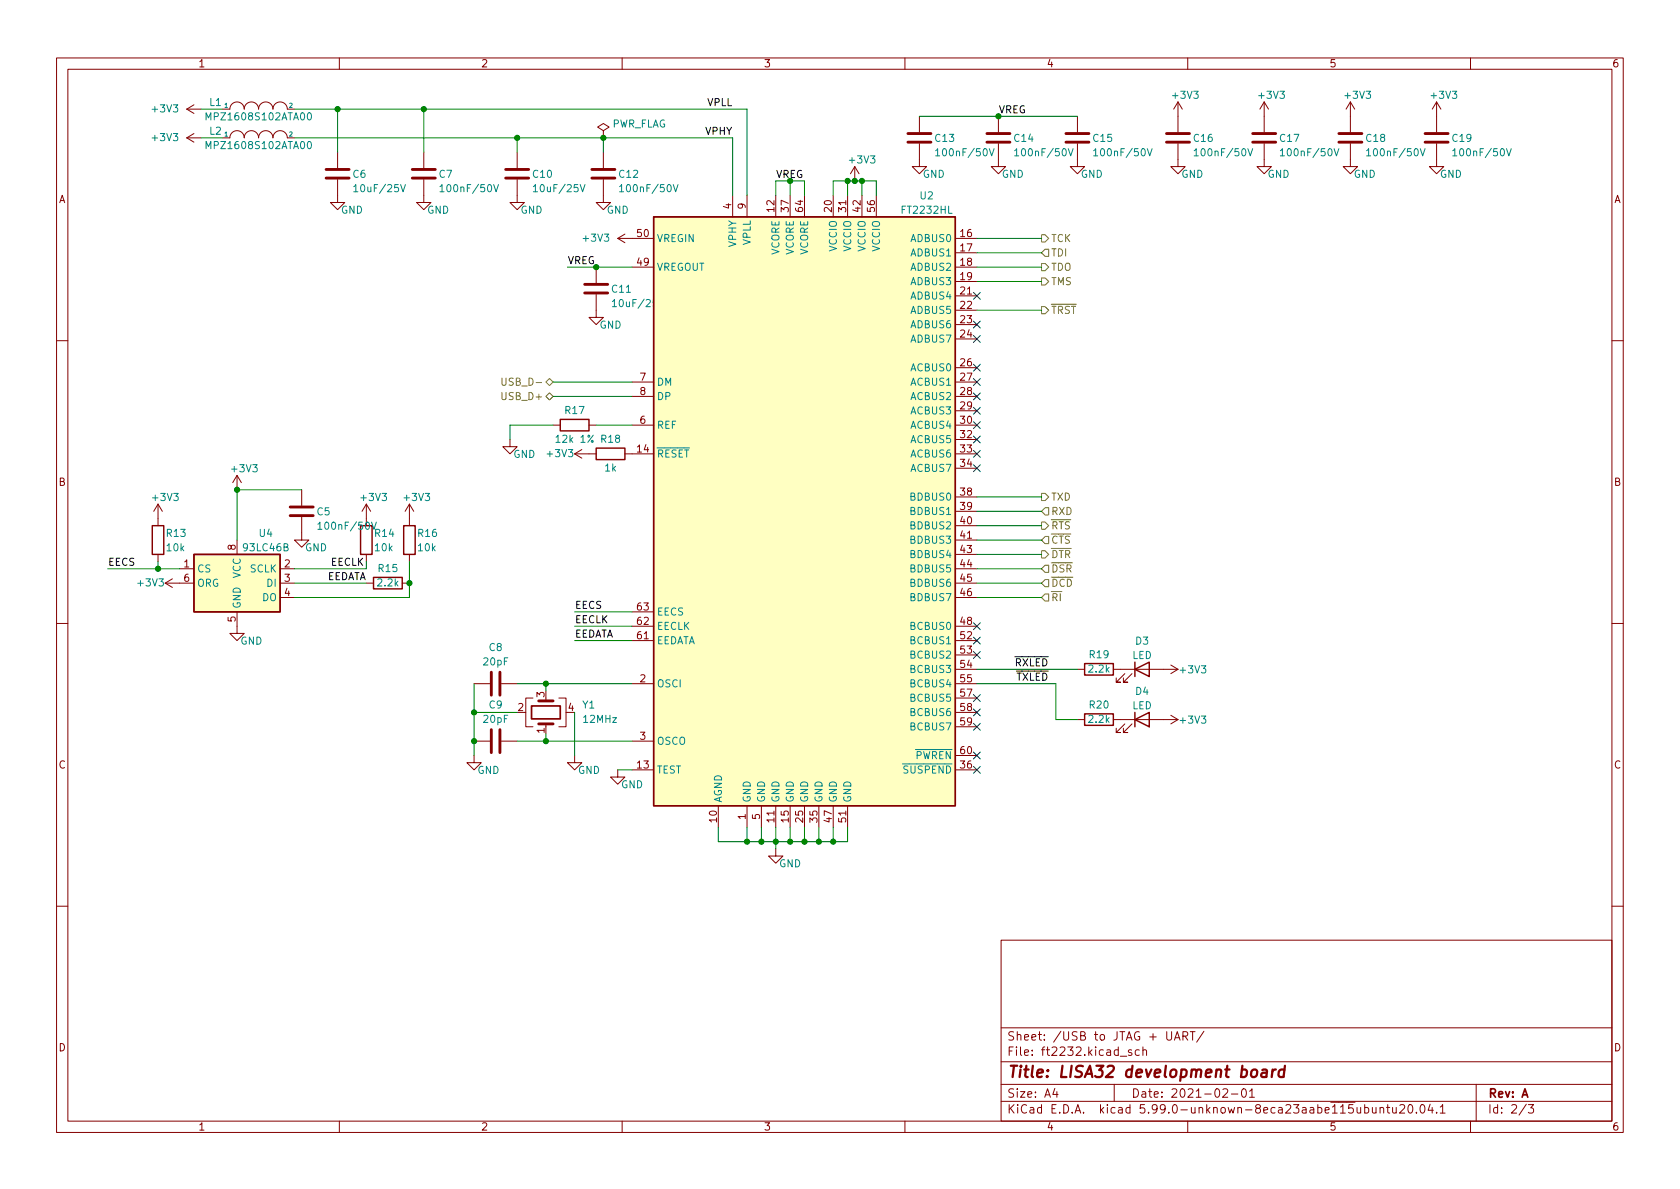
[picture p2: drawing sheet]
<svg xmlns="http://www.w3.org/2000/svg" width="297mm" height="210mm" viewBox="0 0 297 210" stroke-linecap="round" stroke-linejoin="round" font-family="sans-serif">
<g fill="none" stroke="#840000" stroke-width=".18">
<path d="M10 10.2h277v190.1h-277zM12 12.2h273v186.1h-273zM33 19.3l1.3 .8M33 19.3h2.6M34.3 18.5l-1.3 .8M39.4 19.3h1.2a1.27 1.27 0 0 1 1.3-1.3 1.27 1.27 0 0 1 1.3 1.3 1.27 1.27 0 0 1 1.2-1.3 1.27 1.27 0 0 1 1.3 1.3 1.27 1.27 0 0 1 1.3-1.3 1.27 1.27 0 0 1 1.3 1.3 1.27 1.27 0 0 1 1.2-1.3 1.27 1.27 0 0 1 1.3 1.3h1.3M60 10.2v2M110 10.2v2M160 10.2v2M208.3 18v5.4M208.3 18l-.8 1.3M208.3 18l.7 1.3"/>
<path d="M210 10.2v2M223.5 18l-.7 1.3M223.5 18v5.4M223.5 18l.8 1.3M238.8 18v5.4M238.8 18l-.8 1.3M238.8 18l.7 1.3M254 18l-.8 1.3M254 18v5.4M254 18l.8 1.3M260 10.2v2M33 24.4h2.6"/>
<path d="M33 24.4l1.3 .7M34.3 23.6l-1.3 .8M39.4 24.4h1.2M40.6 24.4a1.27 1.27 0 0 1 1.3-1.3 1.27 1.27 0 0 1 1.3 1.3 1.27 1.27 0 0 1 1.2-1.3 1.27 1.27 0 0 1 1.3 1.3 1.27 1.27 0 0 1 1.3-1.3 1.27 1.27 0 0 1 1.3 1.3 1.27 1.27 0 0 1 1.2-1.3 1.27 1.27 0 0 1 1.3 1.3M50.8 24.4h1.3M59.7 31.7v4.1h1.3l-1.3 1.3-1.3-1.3h1.3M59.7 26.9v2.8M74.9 31.7v4.1h1.3l-1.3 1.3-1.2-1.3h1.2M74.9 26.9v2.8M91.4 31.7v4.1h1.3l-1.3 1.3-1.2-1.3h1.2M91.4 26.9v2.8M106.7 31.7v4.1h1.2l-1.2 1.3-1.3-1.3h1.3"/>
<path d="M106.7 23.1l1-.6-1-.7-1 .7 1 .6v1.3M106.7 24.4h.1M106.7 26.9v2.8M129.5 34.5v3.8M132.1 34.5v3.8M137.2 34.5v3.8M139.7 34.5v3.8M142.2 34.5v3.8M147.3 34.5v3.8M149.9 34.5v3.8M151.1 29.5l-.7 1.2M151.1 29.5v2.5"/>
<path d="M151.1 29.5l.8 1.2M152.4 34.5v3.8M154.9 34.5v3.8M162.6 25.4v4.1h1.2l-1.2 1.2-1.3-1.2h1.3M162.6 20.6v2.8M176.5 25.4v4.1h1.3l-1.3 1.2-1.2-1.2h1.2M176.5 20.6v2.8M190.5 25.4v4.1h1.3l-1.3 1.2-1.3-1.2h1.3M190.5 20.6v2.8M208.3 25.4v4.1h1.2l-1.2 1.2-1.3-1.2h1.3M223.5 25.4v4.1h1.3l-1.3 1.2-1.3-1.2h1.3M238.8 25.4v4.1h1.2l-1.2 1.2-1.3-1.2h1.3"/>
<path d="M254 25.4v4.1h1.3l-1.3 1.2-1.3-1.2h1.3M105.4 52.1v4h1.3l-1.3 1.3-1.3-1.3h1.3M105.4 47.2v2.8M109.2 42.2l1.3 .7M109.2 42.2h6.4M110.5 41.4l-1.3 .8M111.8 47.2h3.8M168.9 42.2h3.8M168.9 44.7h3.8M168.9 47.2h3.8M168.9 49.8h3.8M168.9 52.3h3.8"/>
<path d="M168.9 54.9h3.8M168.9 57.4h3.8M168.9 59.9h3.8M10 60.2h2M90.2 77.7v1.3h1.2l-1.2 1.3-1.3-1.3h1.3M97.8 75.2h1.3M102.9 79.5l-1.3 .8M104.1 75.2h1.3M111.8 75.2h3.8M111.8 67.6h3.8M111.8 70.1h3.8M168.9 75.2h3.8"/>
<path d="M168.9 65h3.8M168.9 67.6h3.8M168.9 70.1h3.8M168.9 72.6h3.8M168.9 77.7h3.8M285 60.2h2M27.9 89.1l-.7 1.3M27.9 89.1v3.9M27.9 98v1.3M27.9 89.1l.8 1.3M41.9 84.1l-.8 1.2M41.9 84.1v2.5"/>
<path d="M41.9 95.5v2.5M41.9 84.1l.8 1.2M53.3 91.4v4.1h1.3l-1.3 1.3-1.2-1.3h1.2M53.3 86.6v2.8M64.8 89.1v3.9M64.8 98v1.3M64.8 89.1l-.8 1.3M64.8 89.1l.7 1.3M72.4 89.1v3.9M72.4 98v1.3M72.4 89.1l-.8 1.3M72.4 89.1l.8 1.3"/>
<path d="M101.6 80.3l1.3 .7M101.6 80.3h3.8M110.5 80.3h5.1M168.9 80.3h3.8M168.9 82.8h3.8M168.9 87.9h3.8M168.9 90.4h3.8M168.9 93h3.8M168.9 95.5h3.8M168.9 98h3.8M10 110.2h2M29.2 103.1l1.3 .8"/>
<path d="M29.2 103.1h5.1M30.5 102.4l-1.3 .7M31.7 100.6h2.6M41.9 108.2v3.8h1.3l-1.3 1.3-1.3-1.3h1.3M49.5 103.1h2.6M49.5 100.6h2.6M49.5 105.7h2.6M64.8 103.1h1.2M71.1 103.1h1.3M111.8 110.7h3.8M111.8 113.3h3.8M111.8 108.2h3.8"/>
<path d="M168.9 103.1h3.8M168.9 100.6h3.8M168.9 105.7h3.8M168.9 118.4h3.8M168.9 110.7h3.8M168.9 113.3h3.8M168.9 115.8h3.8M190.5 118.4h1.3M196.8 118.4h11.5M198.9 119.1l-1.5 1.5h.7h-.7v-.7M200.2 119.1l-1.6 1.5h.8h-.8v-.7M207 117.6l1.3 .8"/>
<path d="M208.3 118.4l-1.3 .7M285 110.2h2M83.8 133.6v1.3h1.3l-1.3 1.2-1.3-1.2h1.3M83.8 131.1h2.8M83.8 120.9h2.8M88.6 131.1h2.8M88.6 120.9h2.8M94.2 123.4h-1.2v5.1h1.2M96.5 123.4v.5M96.5 128v.5M98.8 123.4h1.3v5.1h-1.3M101.6 133.6v1.3h1.3l-1.3 1.2-1.3-1.2h1.3"/>
<path d="M109.2 136.1v1.3h1.3l-1.3 1.3-1.3-1.3h1.3M111.8 131.1h3.8M111.8 120.9h3.8M111.8 136.1h3.8M168.9 120.9h3.8M168.9 136.1h3.8M168.9 123.4h3.8M168.9 126h3.8M168.9 128.5h3.8M168.9 133.6h3.8M190.5 127.2h1.3M196.8 127.2h11.5"/>
<path d="M198.9 128l-1.5 1.5h.7h-.7v-.7M200.2 128l-1.6 1.5h.8h-.8v-.7M207 126.5l1.3 .7M208.3 127.2l-1.3 .8M127 142.5v3.8M132.1 142.5v3.8M134.6 142.5v3.8M137.2 150.1v1.3h1.2l-1.2 1.2-1.3-1.2h1.3M137.2 142.5v3.8M139.7 142.5v3.8M142.2 142.5v3.8M144.8 142.5v3.8"/>
<path d="M147.3 142.5v3.8M149.9 142.5v3.8M10 160.2h2M177 166.3h108v32h-108zM285 160.2h2M60 198.3v2M110 198.3v2M160 198.3v2M177 194.8h108M177 191.8h108M177 187.8h108M177 181.8h108"/>
<path d="M186.5 192.5l-.4 1h1M186.9 193v1M197 191.8v3M198.1 186.8h1.1M200.1 185.7l-.4-.1-.2 .2 .1 .3 .5 .1v.4h-.6M201.4 185.7l-.4-.1-.3 .3v.4l.2 .3h.5M202.1 185.8l.2-.2 .3 .1 .1 .9M202.1 185.1v1.5M207.6 183.9l.5-1.5 .5 1.5M207.8 183.5h.7M209.1 183.2l.8-.1 .1-.2-.1-.3-.2-.2h-.6v1.5M209.5 183.2l.5 .7"/>
<path d="M210 198.3v2M210.4 182.4h.9M210.9 182.4v1.5M212.9 182.4l-1.3 1.9M216.2 192.7l.6-.2 .2 .2 .1 .3-1 1h1M217.7 193.5h1.2M219.7 192.6l.2-.1a.81 .81 0 0 1 .5 .7 .81 .81 0 0 1-.3 .8h-.1a.81 .81 0 0 1-.6-.6 .81 .81 0 0 1 .3-.8zM220.9 193l.5-.5v1.5M220.9 194h.9M244 196l.2-.2 .4 .1v.9M244 195.8v1M245.1 195.8h.6"/>
<path d="M245.4 195.3v1.3l.3 .2M246.2 195.8l.1 1h.3l.3-.1M246.9 195.8v1M247.5 195.5l.6-.2 .2 .2 .1 .3-1 1h1M249.1 195.5l.2-.2a.81 .81 0 0 1 .6 .7 .81 .81 0 0 1-.3 .8h-.2a.81 .81 0 0 1-.3-1.3zM250.4 196.7v.1M251.3 195.4l.1-.1a.81 .81 0 0 1 .6 .7 .81 .81 0 0 1-.3 .8h-.1a.81 .81 0 0 1-.6-.6 .81 .81 0 0 1 .3-.8zM252.9 195.3l-.4 1h.9M253.2 195.8v1M254 196.7v.1M254.7 195.8l.4-.5v1.5M254.7 196.8h.8"/>
<path d="M260 198.3v2M261 191.8v6.5M269.9 195.3l-1.3 1.9M270.2 195.3h1l-.6 .6 .5 .1v.7l-.2 .1h-.5l-.2-.1"/>
</g>
<path d="M223.2 189.2l.2-.1 .6 .1-.1 1.3M224 189.6l-.7 .1a.4 .4 0 0 0-.3 .3 .4 .4 0 0 0 .2 .5l.7-.1M225 189.1l-.2 1.4M225.6 189.1l-.4 .1-.2 .3M227.1 189.2a.66 .66 0 0 0-1 .3l-.1 .6 .2 .3 .2 .1 .6-.1M227.2 188.5l-.3 2" fill="none" stroke="#840000" stroke-width=".4"/>
<g fill="none" stroke="#840000" stroke-width=".51">
<path d="M57.7 31.5h4M57.7 30h4M72.9 31.5h4.1M72.9 30h4.1M89.4 31.5h4.1M89.4 30h4.1M104.6 31.5h4.1M104.6 30h4.1M160.5 25.1h4.1M160.5 23.6h4.1M174.5 25.1h4.1M174.5 23.6h4.1"/>
<path d="M188.5 25.1h4M188.5 23.6h4M206.2 25.1h4.1M206.2 23.6h4.1M221.5 25.1h4.1M221.5 23.6h4.1M236.7 25.1h4.1M236.7 23.6h4.1M252 25.1h4M252 23.6h4M103.4 51.8h4M103.4 50.3h4"/>
<path d="M51.3 91.2h4.1M51.3 89.7h4.1M86.9 118.9v4M88.4 118.9v4M86.9 129v4.1M88.4 129v4.1M95.2 128h2.6M95.2 123.9h2.6"/>
</g>
<g fill="none" stroke="#008484" stroke-width=".18">
<path d="M36.4 26.3v-1.3l.5 .9 .4-.9v1.3M36.4 21.2v-1.3l.5 .9 .4-.9v1.3M54.5 25.1l.1-.1a.68 .68 0 0 1 .5 .7 .68 .68 0 0 1-.5 .6l-.1-.1-.2-.4zM54.5 20.1l.1-.2a.68 .68 0 0 1 .5 .7 .68 .68 0 0 1-.5 .6l-.1-.1-.2-.4zM62.6 33l.3-.4v1.3M62.6 33.9h.7M70.8 32.6l.5 1.3 .4-1.3M77.8 33l.4-.4v1.3M77.8 33.9h.7M87.3 32.6l.4 1.3 .4-1.3M94.3 33l.4-.4v1.3M94.3 33.9h.7"/>
<path d="M102.6 32.6l.4 1.3 .4-1.3M109.5 33l.4-.4v1.3M109.5 33.9h.8M119 32.6l.5 1.3 .4-1.3M165.4 26.7l.4-.4v1.3M165.4 27.6h.7M174.9 26.3l.4 1.3 .5-1.3M179.4 26.7l.4-.4v1.3M179.4 27.6h.7M188.9 26.3l.4 1.3 .4-1.3M193.4 26.7l.3-.4v1.3M193.4 27.6h.7"/>
<path d="M202.9 26.3l.4 1.3 .4-1.3M211.1 26.7l.4-.4v1.3M211.1 27.6h.8M220.6 26.3l.5 1.3 .4-1.3M226.4 26.7l.3-.4v1.3M226.4 27.6h.7M235.9 26.3l.4 1.3 .4-1.3M241.6 26.7l.4-.4v1.3M241.6 27.6h.7M251.1 26.3l.4 1.3 .5-1.3M256.9 26.7l.3-.4v1.3M256.9 27.6h.7"/>
<path d="M266.4 26.3l.4 1.3 .4-1.3M108.3 53.3l.3-.3v1.2M108.3 54.2h.7M116.6 53l.4 1.2 .4-1.2M56.2 92.7l.4-.4v1.3M56.2 93.6h.7M65.7 92.3l.4 1.3 .4-1.3"/>
</g>
<g fill="none" stroke="#840000" stroke-width=".25">
<path d="M115.6 38.3h53.3v104.2h-53.3zM99.1 74.2h5v2h-5zM105.4 79.2h5.1v2.1h-5.1zM26.9 93h2.1v5h-2.1zM34.3 98h15.2v10.2h-15.2zM63.8 93h2v5h-2zM71.4 93h2v5h-2zM66 102.1h5.1v2h-5.1zM191.8 117.3h5v2.1h-5zM200.7 118.4l2.5-1.3v2.5zM200.7 117.1v2.5M191.8 126.2h5v2.1h-5z"/>
<path d="M200.7 127.2l2.5-1.2v2.5zM200.7 126v2.5"/>
</g>
<g fill="#ffffc2" stroke="#ffffc2" stroke-width=".18">
<path d="M34.3 98h15.2v10.2h-15.2z"/>
<path d="M115.6 38.3h53.3v104.2h-53.3z"/>
</g>
<path d="M94 124.8h5.1v2.3h-5.1z" fill="none" stroke="#840000" stroke-width=".3"/>
<g fill="none" stroke="#848400" stroke-width=".18">
<path d="M184.1 54.2h.7l.6 .7-.6 .6h-.7zM184.1 49.1h.7l.6 .7-.6 .6h-.7zM184.1 41.5h.7l.6 .7-.6 .6h-.7zM184.1 46.6h.7l.6 .6-.6 .7h-.7zM184.8 44.1h.6v1.2h-.6l-.7-.6zM88.7 66.9v1l.3 .2h.4l.1-.2v-1M96.5 70.1l.7-.6 .6 .6-.6 .6zM96.5 67.6l.7-.7 .6 .7-.6 .6zM184.1 87.2h.7l.6 .7-.6 .6h-.7zM184.1 97.4h.7l.6 .6-.6 .7h-.7zM184.1 92.3h.7l.6 .7-.6 .6h-.7zM184.8 89.8h.6v1.3h-.6l-.7-.7z"/>
<path d="M184.8 99.9h.6v1.3h-.6l-.7-.6zM184.8 94.9h.6v1.2h-.6l-.7-.6zM184.8 102.5h.6v1.3h-.6l-.7-.7zM184.8 105h.6v1.3h-.6l-.7-.6z"/>
</g>
<g fill="none" stroke="#008400" stroke-width=".18">
<path d="M35.6 19.3h3.8M52.1 19.3h80v15.2M59.7 19.3v7.6M74.9 19.3v7.6M35.6 24.4h3.8M52.1 24.4h77.4v10.1M91.4 24.4v2.5M106.7 24.4v2.5M137.2 32v2.5M139.7 32v2.5M142.2 32v2.5M147.3 34.5v-2.5h7.6v2.5"/>
<path d="M149.9 32v2.5M152.4 32v2.5M162.6 20.6h27.9M100.3 47.2h11.5M172.7 44.7h11.4M172.7 54.9h11.4M172.7 49.8h11.4M172.7 47.2h11.4M172.7 42.2h11.4M97.8 75.2h-7.6v2.5M97.8 70.1h14M97.8 67.6h14"/>
<path d="M105.4 75.2h6.4M27.9 99.3v1.3M53.3 86.6h-11.4v8.9M72.4 99.3v6.4h-20.3M172.7 87.9h11.4M172.7 90.4h11.4M172.7 98h11.4M172.7 95.5h11.4M172.7 93h11.4M19 100.6h12.7M52.1 103.1h12.7M52.1 100.6h12.7"/>
<path d="M101.6 108.2h10.2M101.6 110.7h10.2M101.6 113.3h10.2M172.7 118.4h17.8M172.7 105.7h11.4M172.7 103.1h11.4M172.7 100.6h11.4M83.8 120.9v12.7M83.8 126h7.6M91.4 120.9h20.4M91.4 131.1h20.4M96.5 120.9v1.3"/>
<path d="M96.5 129.8v1.3M101.6 126v7.6M109.2 136.1h2.6M172.7 120.9h14v6.3h3.8M127 146.3v2.5h22.9v-2.5M132.1 146.3v2.5M134.6 146.3v2.5M137.2 146.3v3.8M139.7 146.3v2.5M142.2 146.3v2.5M144.8 146.3v2.5M147.3 146.3v2.5"/>
</g>
<g fill="none" stroke="#000084" stroke-width=".18">
<path d="M172.1 51.7l1.2 1.2M172.1 56.8l1.2 1.2M172.1 59.3l1.2 1.2M173.3 51.7l-1.2 1.2M173.3 56.8l-1.2 1.2M173.3 59.3l-1.2 1.2M172.1 64.4l1.2 1.2M172.1 79.6l1.2 1.3M172.1 77.1l1.2 1.2M172.1 74.6l1.2 1.2M172.1 72l1.2 1.2M172.1 66.9l1.2 1.3"/>
<path d="M172.1 69.5l1.2 1.2M173.3 64.4l-1.2 1.2M173.3 79.6l-1.2 1.3M173.3 77.1l-1.2 1.2M173.3 74.6l-1.2 1.2M173.3 72l-1.2 1.2M173.3 66.9l-1.2 1.3M173.3 69.5l-1.2 1.2M172.1 82.2l1.2 1.2M173.3 82.2l-1.2 1.2M172.1 115.2l1.2 1.2M172.1 112.7l1.2 1.2"/>
<path d="M172.1 110.1l1.2 1.2M173.3 115.2l-1.2 1.2M173.3 112.7l-1.2 1.2M173.3 110.1l-1.2 1.2M172.1 135.5l1.2 1.2M172.1 133l1.2 1.2M172.1 127.9l1.2 1.2M172.1 125.4l1.2 1.2M172.1 122.8l1.2 1.2M173.3 135.5l-1.2 1.2M173.3 133l-1.2 1.2M173.3 127.9l-1.2 1.2"/>
<path d="M173.3 125.4l-1.2 1.2M173.3 122.8l-1.2 1.2"/>
</g>
<g fill="#008400" stroke="#008400" stroke-width=".18">
<circle cx="72.4" cy="103.1" r=".46"/>
<circle cx="96.5" cy="120.9" r=".46"/>
<circle cx="96.5" cy="131.1" r=".46"/>
<circle cx="83.8" cy="126" r=".46"/>
<circle cx="83.8" cy="131.1" r=".46"/>
<circle cx="91.4" cy="24.4" r=".46"/>
<circle cx="106.7" cy="24.4" r=".46"/>
<circle cx="139.7" cy="32" r=".46"/>
<circle cx="149.9" cy="32" r=".46"/>
<circle cx="151.1" cy="32" r=".46"/>
<circle cx="152.4" cy="32" r=".46"/>
<circle cx="41.9" cy="86.6" r=".46"/>
<circle cx="59.7" cy="19.3" r=".46"/>
<circle cx="74.9" cy="19.3" r=".46"/>
<circle cx="27.9" cy="100.6" r=".46"/>
<circle cx="105.4" cy="47.2" r=".46"/>
<circle cx="137.2" cy="148.8" r=".46"/>
<circle cx="139.7" cy="148.8" r=".46"/>
<circle cx="132.1" cy="148.8" r=".46"/>
<circle cx="134.6" cy="148.8" r=".46"/>
<circle cx="144.8" cy="148.8" r=".46"/>
<circle cx="147.3" cy="148.8" r=".46"/>
<circle cx="142.2" cy="148.8" r=".46"/>
<circle cx="176.5" cy="20.6" r=".46"/>
</g>
<text font-size="2.8" fill="#840000" x="178" y="190.6">Title: LISA32 development board</text>
<g font-size="2.1" fill="#840000">
<text x="178" y="184">Sheet: /USB to JTAG + UART/</text>
<text x="178" y="186.7">File: ft2232.kicad_sch</text>
<text x="178" y="196.9">KiCad E.D.A. kicad 5.99.0-unknown-8eca23aabe~115~ubuntu20.04.1</text>
<text x="178" y="194.1">Size: A4</text>
<text x="200" y="194.1">Date: 2021-02-01</text>
<text x="263" y="194.1">Rev: A</text>
<text x="263" y="196.9">Id: 2/3</text>
</g>
<g font-size="1.8" fill="#840000">
<text x="35" y="11.9">1</text>
<text x="85" y="11.9">2</text>
<text x="135" y="11.9">3</text>
<text x="185" y="11.9">4</text>
<text x="235" y="11.9">5</text>
<text x="285" y="11.9">6</text>
<text x="10.3" y="35.9">A</text>
<text x="285.3" y="35.9">A</text>
<text x="112.7" y="41.9">50</text>
<text x="129.3" y="36.9" transform="rotate(-90 129.3 36.9)">4</text>
<text x="131.8" y="36.9" transform="rotate(-90 131.8 36.9)">9</text>
<text x="136.9" y="37.4" transform="rotate(-90 136.9 37.4)">12</text>
<text x="139.4" y="37.4" transform="rotate(-90 139.4 37.4)">37</text>
<text x="142" y="37.4" transform="rotate(-90 142 37.4)">64</text>
<text x="147.1" y="37.4" transform="rotate(-90 147.1 37.4)">20</text>
<text x="149.6" y="37.4" transform="rotate(-90 149.6 37.4)">31</text>
<text x="152.1" y="37.4" transform="rotate(-90 152.1 37.4)">42</text>
<text x="154.7" y="37.4" transform="rotate(-90 154.7 37.4)">56</text>
<text x="169.8" y="41.9">16</text>
<text x="112.7" y="47">49</text>
<text x="169.8" y="44.4">17</text>
<text x="169.8" y="47">18</text>
<text x="169.8" y="49.5">19</text>
<text x="169.8" y="52.1">21</text>
<text x="169.8" y="54.6">22</text>
<text x="169.8" y="57.1">23</text>
<text x="169.8" y="59.7">24</text>
<text x="169.8" y="64.8">26</text>
<text x="113.2" y="67.3">7</text>
<text x="113.2" y="69.8">8</text>
<text x="169.8" y="67.3">27</text>
<text x="169.8" y="69.8">28</text>
<text x="113.2" y="74.9">6</text>
<text x="169.8" y="72.4">29</text>
<text x="169.8" y="74.9">30</text>
<text x="169.8" y="77.5">32</text>
<text x="112.7" y="80">14</text>
<text x="169.8" y="80">33</text>
<text x="169.8" y="82.5">34</text>
<text x="10.3" y="85.9">B</text>
<text x="169.8" y="87.6">38</text>
<text x="285.3" y="85.9">B</text>
<text x="169.8" y="90.2">39</text>
<text x="169.8" y="92.7">40</text>
<text x="169.8" y="95.2">41</text>
<text x="32.5" y="100.3">1</text>
<text x="41.7" y="97.3" transform="rotate(-90 41.7 97.3)">8</text>
<text x="50.3" y="100.3">2</text>
<text x="169.8" y="97.8">43</text>
<text x="169.8" y="100.3">44</text>
<text x="32.5" y="102.9">6</text>
<text x="50.3" y="102.9">3</text>
<text x="50.3" y="105.4">4</text>
<text x="112.7" y="107.9">63</text>
<text x="169.8" y="102.9">45</text>
<text x="169.8" y="105.4">46</text>
<text x="41.7" y="110" transform="rotate(-90 41.7 110)">5</text>
<text x="112.7" y="113">61</text>
<text x="112.7" y="110.5">62</text>
<text x="169.8" y="110.5">48</text>
<text x="169.8" y="113">52</text>
<text x="169.8" y="115.6">53</text>
<text x="169.8" y="118.1">54</text>
<text x="91.6" y="125.7">2</text>
<text x="96.3" y="123.3" transform="rotate(-90 96.3 123.3)">3</text>
<text x="100.5" y="125.7">4</text>
<text x="113.2" y="120.6">2</text>
<text x="169.8" y="120.6">55</text>
<text x="169.8" y="123.2">57</text>
<text x="169.8" y="125.7">58</text>
<text x="96.3" y="129.6" transform="rotate(-90 96.3 129.6)">1</text>
<text x="113.2" y="130.8">3</text>
<text x="169.8" y="128.3">59</text>
<text x="10.3" y="135.9">C</text>
<text x="112.7" y="135.9">13</text>
<text x="169.8" y="135.9">36</text>
<text x="169.8" y="133.3">60</text>
<text x="285.3" y="135.9">C</text>
<text x="126.7" y="145.4" transform="rotate(-90 126.7 145.4)">10</text>
<text x="131.8" y="144.9" transform="rotate(-90 131.8 144.9)">1</text>
<text x="134.4" y="144.9" transform="rotate(-90 134.4 144.9)">5</text>
<text x="136.9" y="145.4" transform="rotate(-90 136.9 145.4)">11</text>
<text x="139.4" y="145.4" transform="rotate(-90 139.4 145.4)">15</text>
<text x="142" y="145.4" transform="rotate(-90 142 145.4)">25</text>
<text x="144.5" y="145.4" transform="rotate(-90 144.5 145.4)">35</text>
<text x="147.1" y="145.4" transform="rotate(-90 147.1 145.4)">47</text>
<text x="149.6" y="145.4" transform="rotate(-90 149.6 145.4)">51</text>
<text x="10.3" y="185.9">D</text>
<text x="285.3" y="185.9">D</text>
<text x="35" y="199.9">1</text>
<text x="85" y="199.9">2</text>
<text x="135" y="199.9">3</text>
<text x="185" y="199.9">4</text>
<text x="235" y="199.9">5</text>
<text x="285" y="199.9">6</text>
</g>
<g font-size="1.8" fill="#008484">
<text x="207.5" y="17.5">+3V3</text>
<text x="222.7" y="17.5">+3V3</text>
<text x="237.9" y="17.5">+3V3</text>
<text x="253.2" y="17.5">+3V3</text>
<text x="27" y="19.9">+3V3</text>
<text x="37" y="21.3">MPZ1608S102ATA00</text>
<text x="37.1" y="23.8">L2</text>
<text x="37.1" y="18.7">L1</text>
<text x="108.1" y="22.5">PWR_FLAG</text>
<text x="27" y="24.9">+3V3</text>
<text x="37" y="26.4">MPZ1608S102ATA00</text>
<text x="150.3" y="28.9">+3V3</text>
<text x="165.4" y="25.1">C13</text>
<text x="166.2" y="27.6">100nF/50V</text>
<text x="179.4" y="25.1">C14</text>
<text x="180.1" y="27.6">100nF/50V</text>
<text x="193.3" y="25.1">C15</text>
<text x="194.1" y="27.6">100nF/50V</text>
<text x="211.1" y="25.1">C16</text>
<text x="211.9" y="27.6">100nF/50V</text>
<text x="226.4" y="25.1">C17</text>
<text x="227.1" y="27.6">100nF/50V</text>
<text x="241.6" y="25.1">C18</text>
<text x="242.4" y="27.6">100nF/50V</text>
<text x="256.8" y="25.1">C19</text>
<text x="257.6" y="27.6">100nF/50V</text>
<text x="62.4" y="31.4">C6</text>
<text x="63.2" y="34">10uF/25V</text>
<text x="77.7" y="31.4">C7</text>
<text x="78.5" y="34">100nF/50V</text>
<text x="94.3" y="31.4">C10</text>
<text x="94.9" y="34">10uF/25V</text>
<text x="109.5" y="31.4">C12</text>
<text x="110.3" y="34">100nF/50V</text>
<text x="162.7" y="35.2">U2</text>
<text x="163.1" y="31.4">GND</text>
<text x="177.1" y="31.4">GND</text>
<text x="191.1" y="31.4">GND</text>
<text x="208.9" y="31.4">GND</text>
<text x="224.1" y="31.4">GND</text>
<text x="239.3" y="31.4">GND</text>
<text x="254.6" y="31.4">GND</text>
<text x="60.3" y="37.8">GND</text>
<text x="75.5" y="37.8">GND</text>
<text x="92" y="37.8">GND</text>
<text x="107.3" y="37.8">GND</text>
<text x="159.6" y="37.8">FT2232HL</text>
<text x="103.2" y="42.7">+3V3</text>
<text x="116.1" y="47.9">VREGOUT</text>
<text x="116.1" y="42.8">VREGIN</text>
<text x="130.2" y="43.7" transform="rotate(-90 130.2 43.7)">VPHY</text>
<text x="132.7" y="43.4" transform="rotate(-90 132.7 43.4)">VPLL</text>
<text x="137.8" y="45.1" transform="rotate(-90 137.8 45.1)">VCORE</text>
<text x="140.3" y="45.1" transform="rotate(-90 140.3 45.1)">VCORE</text>
<text x="142.9" y="45.1" transform="rotate(-90 142.9 45.1)">VCORE</text>
<text x="148" y="44.5" transform="rotate(-90 148 44.5)">VCCIO</text>
<text x="150.5" y="44.5" transform="rotate(-90 150.5 44.5)">VCCIO</text>
<text x="153" y="44.5" transform="rotate(-90 153 44.5)">VCCIO</text>
<text x="155.6" y="44.5" transform="rotate(-90 155.6 44.5)">VCCIO</text>
<text x="161.1" y="42.8">ADBUS0</text>
<text x="161.1" y="45.3">ADBUS1</text>
<text x="161.1" y="47.9">ADBUS2</text>
<text x="108.3" y="51.8">C11</text>
<text x="161.1" y="50.4">ADBUS3</text>
<text x="161.1" y="53">ADBUS4</text>
<text x="106" y="58.1">GND</text>
<text x="108.9" y="54.3">10uF/25V</text>
<text x="161.1" y="55.5">ADBUS5</text>
<text x="161.1" y="58">ADBUS6</text>
<text x="161.1" y="60.6">ADBUS7</text>
<text x="161.1" y="65.7">ACBUS0</text>
<text x="116.1" y="68.2">DM</text>
<text x="116.1" y="70.7">DP</text>
<text x="161.1" y="68.2">ACBUS1</text>
<text x="161.1" y="70.7">ACBUS2</text>
<text x="100" y="73.2">R17</text>
<text x="116.1" y="75.8">REF</text>
<text x="161.1" y="73.3">ACBUS3</text>
<text x="161.1" y="75.8">ACBUS4</text>
<text x="41.1" y="83.5">+3V3</text>
<text x="90.7" y="81">GND</text>
<text x="96.9" y="80.8">+3V3</text>
<text x="98.6" y="78.3">12k 1%</text>
<text x="106.3" y="78.3">R18</text>
<text x="107" y="83.4">1k</text>
<text x="116.1" y="80.9">~RESET</text>
<text x="161.1" y="78.4">ACBUS5</text>
<text x="161.1" y="80.9">ACBUS6</text>
<text x="161.1" y="83.4">ACBUS7</text>
<text x="27.1" y="88.6">+3V3</text>
<text x="64" y="88.6">+3V3</text>
<text x="71.6" y="88.6">+3V3</text>
<text x="161.1" y="88.5">BDBUS0</text>
<text x="29.5" y="94.9">R13</text>
<text x="45.9" y="94.9">U4</text>
<text x="56.1" y="91.1">C5</text>
<text x="56.9" y="93.7">100nF/50V</text>
<text x="66.3" y="94.9">R14</text>
<text x="74" y="94.9">R16</text>
<text x="161.1" y="91.1">BDBUS1</text>
<text x="161.1" y="93.6">BDBUS2</text>
<text x="29.5" y="97.5">10k</text>
<text x="34.8" y="101.2">CS</text>
<text x="43.2" y="97.5">93LC46B</text>
<text x="44.2" y="101.2">SCLK</text>
<text x="53.9" y="97.5">GND</text>
<text x="66.4" y="97.5">10k</text>
<text x="67" y="101.1">R15</text>
<text x="74" y="97.5">10k</text>
<text x="161.1" y="96.1">BDBUS3</text>
<text x="161.1" y="98.7">BDBUS4</text>
<text x="161.1" y="101.2">BDBUS5</text>
<text x="24.5" y="103.7">+3V3</text>
<text x="34.8" y="103.8">ORG</text>
<text x="42.5" y="107.7" transform="rotate(-90 42.5 107.7)">GND</text>
<text x="42.5" y="102.3" transform="rotate(-90 42.5 102.3)">VCC</text>
<text x="46.4" y="106.3">DO</text>
<text x="47.3" y="103.8">DI</text>
<text x="66.9" y="103.7">2.2k</text>
<text x="161.1" y="103.8">BDBUS6</text>
<text x="161.1" y="106.3">BDBUS7</text>
<text x="42.5" y="114">GND</text>
<text x="116.1" y="113.9">EEDATA</text>
<text x="116.1" y="111.4">EECLK</text>
<text x="116.1" y="108.8">EECS</text>
<text x="161.1" y="111.4">BCBUS0</text>
<text x="161.1" y="113.9">BCBUS1</text>
<text x="200.8" y="114">D3</text>
<text x="85.6" y="117.7">20pF</text>
<text x="86.5" y="115.1">C8</text>
<text x="161.1" y="116.5">BCBUS2</text>
<text x="161.1" y="119">BCBUS3</text>
<text x="192.6" y="118.9">2.2k</text>
<text x="192.7" y="116.4">R19</text>
<text x="200.2" y="116.5">LED</text>
<text x="208.8" y="119.1">+3V3</text>
<text x="86.5" y="125.3">C9</text>
<text x="103" y="125.3">Y1</text>
<text x="116.1" y="121.5">OSCI</text>
<text x="161.1" y="121.5">BCBUS4</text>
<text x="161.1" y="124.1">BCBUS5</text>
<text x="192.7" y="125.3">R20</text>
<text x="200.2" y="125.4">LED</text>
<text x="200.8" y="122.9">D4</text>
<text x="85.6" y="127.8">20pF</text>
<text x="103.3" y="127.8">12MHz</text>
<text x="116.1" y="131.7">OSCO</text>
<text x="161.1" y="126.6">BCBUS6</text>
<text x="161.1" y="129.2">BCBUS7</text>
<text x="192.6" y="127.8">2.2k</text>
<text x="208.8" y="128">+3V3</text>
<text x="84.4" y="136.8">GND</text>
<text x="102.2" y="136.8">GND</text>
<text x="116.1" y="136.8">TEST</text>
<text x="159.9" y="136.8">~SUSPEND</text>
<text x="161.8" y="134.2">~PWREN</text>
<text x="109.8" y="139.4">GND</text>
<text x="127.6" y="142" transform="rotate(-90 127.6 142)">AGND</text>
<text x="132.7" y="142" transform="rotate(-90 132.7 142)">GND</text>
<text x="135.3" y="142" transform="rotate(-90 135.3 142)">GND</text>
<text x="137.8" y="142" transform="rotate(-90 137.8 142)">GND</text>
<text x="140.3" y="142" transform="rotate(-90 140.3 142)">GND</text>
<text x="142.9" y="142" transform="rotate(-90 142.9 142)">GND</text>
<text x="145.4" y="142" transform="rotate(-90 145.4 142)">GND</text>
<text x="148" y="142" transform="rotate(-90 148 142)">GND</text>
<text x="150.5" y="142" transform="rotate(-90 150.5 142)">GND</text>
<text x="137.7" y="153.4">GND</text>
</g>
<g font-size="1.8">
<text x="124.7" y="23.8">VPHY</text>
<text x="125" y="18.8">VPLL</text>
<text x="176.5" y="20">VREG</text>
<text x="100.3" y="46.7">VREG</text>
<text x="19" y="100">EECS</text>
<text x="57.5" y="102.6">EEDATA</text>
<text x="101.6" y="107.7">EECS</text>
<text x="101.6" y="110.2">EECLK</text>
<text x="101.6" y="112.7">EEDATA</text>
<text x="179.4" y="117.8">~RXLED</text>
<text x="179.6" y="120.4">~TXLED</text>
</g>
<g font-size="1.8" fill="#008400">
<text x="137.2" y="31.5">VREG</text>
<text x="58.4" y="100">EECLK</text>
</g>
<g font-size="1.8" fill="#848400">
<text x="185.8" y="42.8">TCK</text>
<text x="185.8" y="45.3">TDI</text>
<text x="185.8" y="47.9">TDO</text>
<text x="185.8" y="50.4">TMS</text>
<text x="185.8" y="55.5">~TRST</text>
<text x="89.1" y="70.7">USB_D+</text>
<text x="89.6" y="68.2">USB_D-</text>
<text x="185.8" y="88.5">TXD</text>
<text x="185.8" y="91.1">RXD</text>
<text x="185.8" y="93.6">~RTS</text>
<text x="185.8" y="101.2">~DSR</text>
<text x="185.8" y="98.7">~DTR</text>
<text x="185.8" y="96.1">~CTS</text>
<text x="185.8" y="103.8">~DCD</text>
<text x="185.8" y="106.3">~RI</text>
</g>
<g font-size="1.1" fill="#008484">
<text x="39.7" y="19">1</text>
<text x="51.1" y="19">2</text>
<text x="39.7" y="24.1">1</text>
<text x="51.1" y="24.1">2</text>
</g>
</svg>
